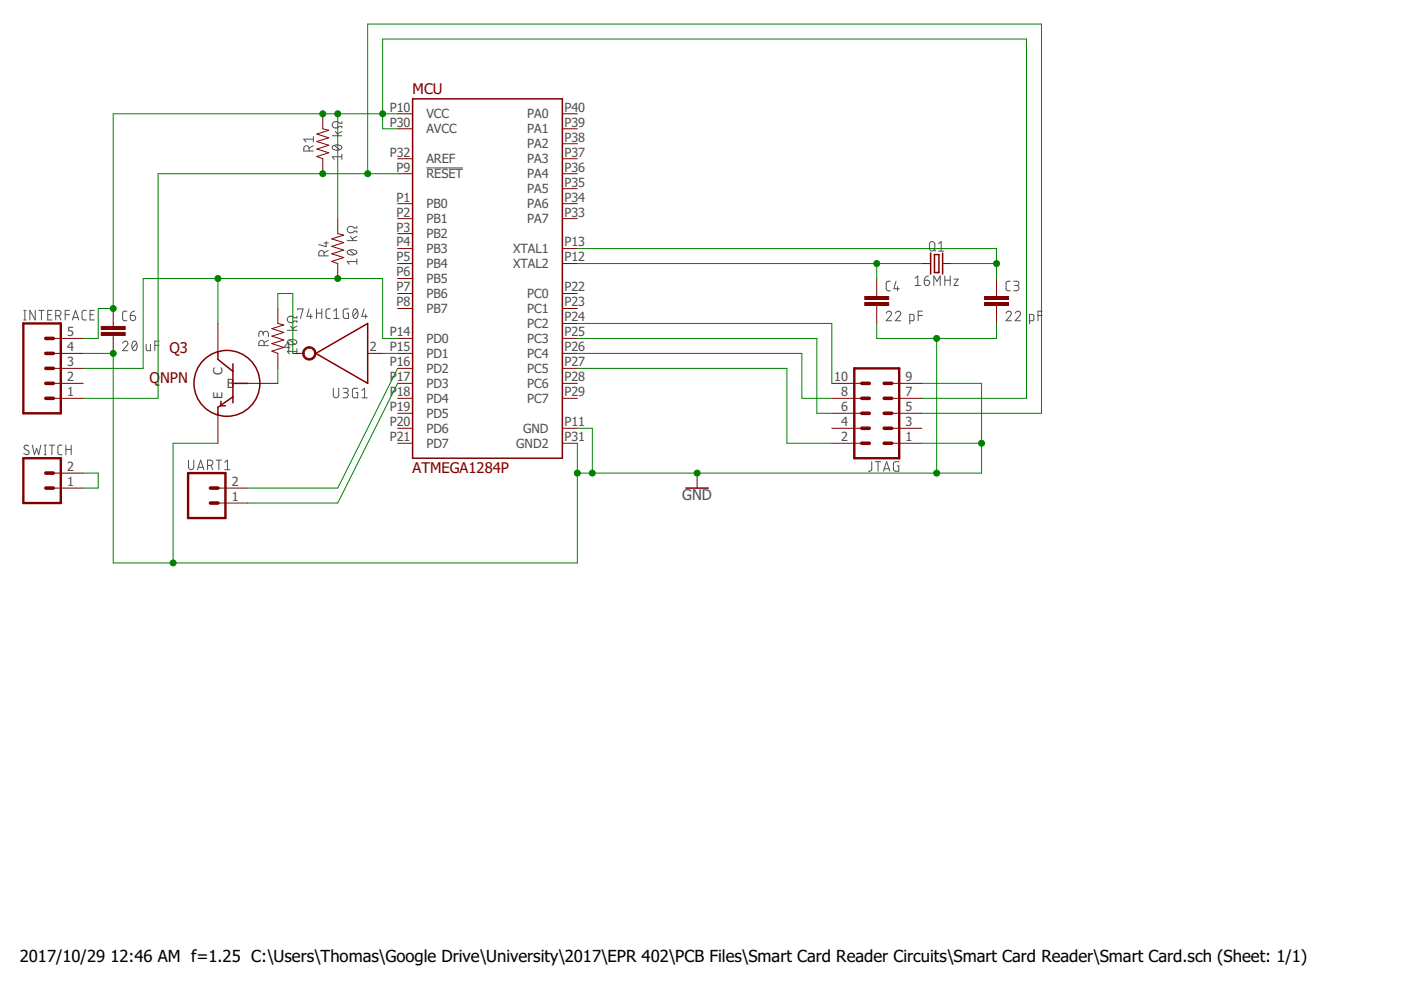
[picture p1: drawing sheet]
<svg xmlns="http://www.w3.org/2000/svg" width="297mm" height="210mm" viewBox="0 0 297 210" stroke-linecap="round" stroke-linejoin="round" font-family="sans-serif">
<g fill="none" stroke="#505050" stroke-width=".21">
<path d="M65.5 32v-.5a.56 .56 0 0 0-.5-.6 .56 .56 0 0 0-.6 .6v.5h2M66.4 30.9l-.9 .4M66.4 29.5h-2l.5 .6M66.4 29v1.1M70.4 28.8h2.1M70.6 31a1.31 1.31 0 0 1 1.9 .3 1.19 1.19 0 0 1-2.1 0zM70.9 30.8l1.1 .9M71.1 27.9l.7 .9M72.5 25.8v.3h-.6a.77 .77 0 0 0-1.2-.2 .77 .77 0 0 0 0 1.2 .77 .77 0 0 0 1.2-.3h.6v.3M72.5 33.2h-2.1l.5 .6M72.5 32.7v1.1M72.5 27.9l-1 .5"/>
<path d="M90.4 35.6h7.7M68.7 54.3v-.6a.56 .56 0 0 0-.6-.6 .56 .56 0 0 0-.5 .6v.6h2M68.7 51.5h.9M69.2 51.2v1.1l-1.6-.4M69.6 53.1l-.9 .5M73.6 51h2M73.7 53.2a1.31 1.31 0 0 1 1.9 .3 1.21 1.21 0 0 1-2 0zM74.1 53l1.1 1M74.3 50.1l.7 .9M75.6 48v.3h-.5a.77 .77 0 0 0-1.2-.2 .77 .77 0 0 0 0 1.2 .77 .77 0 0 0 1.2-.3h.5v.4M75.6 55.5h-2l.5 .5M75.6 54.9v1.1"/>
<path d="M75.6 50.1l-.9 .5M188.8 59.6l-.6 .1-.3 .4v1.3l.3 .2 .6 .1M190 59.6l-.5 1.6h1.1M194 59l.6-.5v2M196 59.4h.6a.57 .57 0 0 1 .5 .6 .57 .57 0 0 1-.6 .5 .57 .57 0 0 1-.5-.5zM196.9 58.5l-.7 .3-.2 .6M197.2 51.4l.3-.2 .6 .2a1.76 1.76 0 0 1 .1 1.5 .57 .57 0 0 1-.7 .3 .57 .57 0 0 1-.4-.5zM198 52.8l.4 .5M199 51.7l.5-.5v2.1M199 53.3h1.1M200.3 59.4h1.2M200.3 58.5v2"/>
<path d="M201.5 58.5v2M202.3 59.2h.9l-.9 1.3h.9M214.2 59.6l-.6 .1-.3 .4v1.3l.3 .2 .6 .1M214.9 59.6h.7a.46 .46 0 0 1 .4 .5 .46 .46 0 0 1-.4 .4h-.5M5 67.8h.5M5 65.8h.5M5.3 65.8v2M7.5 65.8v2l-1.2-2v2M8.2 65.8h1.2M8.8 65.8v2M10.1 66.7h.7M11 65.8h-.9v2h.9"/>
<path d="M11.8 67h.6a.57 .57 0 0 0 .5-.6 .57 .57 0 0 0-.5-.6h-.6v2M12.5 67l.5 .8M13.8 66.7h.9M14.7 65.8h-.9v2M15.3 67.8l.7-2 .7 2M15.5 67.3h1M18.3 65.8h-.6l-.3 .5 .1 1.4 .8 .1M19.1 66.7h.7M20 65.8h-.9v2h.9M26 72.8a.56 .56 0 0 1 .8-.5 .56 .56 0 0 1 .1 .9l-.9 1.2h1.1M26.9 66h-.6l-.3 .4 .1 1.5 .8 .1M27.6 66.9h.7a.56 .56 0 0 1 .4 .6 .56 .56 0 0 1-.6 .5 .56 .56 0 0 1-.5-.6z"/>
<path d="M28.2 72.5l.1-.2a.85 .85 0 0 1 .8 1.3 .58 .58 0 0 1-.6 .8 .58 .58 0 0 1-.5-.8v-.5zM28.5 66l-.6 .2-.3 .7M29 72.8l-.9 1.1M31 73v1.1l.3 .3h.6v-1.4M32.8 73.2h.9M33.7 72.3h-.9v2.1M55.8 70.8a.56 .56 0 0 1 .6-.6 .56 .56 0 0 1 .5 .6v.6M55.8 71.1v-.4a.46 .46 0 0 0-.5-.5 .46 .46 0 0 0-.4 .5v.7M56 73.3v-.6a.56 .56 0 0 0-.6-.6 .56 .56 0 0 0-.5 .6v.6h2M56.9 72.2l-.9 .4M60.9 70h2M61 72.2a1.33 1.33 0 0 1 1.9 .3 1.19 1.19 0 0 1-2 0z"/>
<path d="M61.4 72.1l1.1 .9M61.6 69.2l.7 .8M62.9 67.1v.3h-.5a.77 .77 0 0 0-1.2-.3 .77 .77 0 0 0 0 1.2 .77 .77 0 0 0 1.2-.2h.5v.3M62.9 74.5h-2l.5 .6M62.9 73.9v1.2M62.9 69.2l-.9 .5M63.1 65.7v-.2h1.2l-.6 2M65.5 65.5l-.4 1.6h1.1M65.9 66.6v.9M67.1 65.5v2M67.1 66.4h1.1M68.2 65.5v2"/>
<path d="M70 65.5h-.6l-.3 .5 .1 1.4 .8 .1M70.7 67.5h1.2M70.7 66l.6-.5v2M73.9 65.5h-.9l-.2 .3v1.4l.2 .3h.9v-1.1h-.3M75 65.6l.2-.1a.86 .86 0 0 1 .7 1.3l-.1 .2a.49 .49 0 0 1-.4 .5 .49 .49 0 0 1-.5-.5l-.1-.7zM75.8 66l-.9 1.1M77.2 65.5l-.5 1.6h1.2M77.5 66.6v.9M187.9 66.4a.56 .56 0 0 1 .8-.4 .56 .56 0 0 1 .1 .9l-.9 1.1h1.1M189.8 66.4a.56 .56 0 0 1 .9-.4 .56 .56 0 0 1 .1 .9l-1 1.1h1.2M190.3 60.7v1M192.9 68h.7l.2-.2v-.9l-.2-.2h-.7v2"/>
<path d="M194 60.5h1.1M194.7 66.9h.9M195.6 66h-.9v2M198 60.5v-2l.7 1.1 .6-1.1v2M213.3 66.4a.56 .56 0 0 1 .8-.4 .56 .56 0 0 1 .1 .9l-.9 1.1h1.1M215.2 66.4a.56 .56 0 0 1 .8-.4 .56 .56 0 0 1 .2 .9l-1 1.1h1.2M215.5 60.5a.56 .56 0 0 1 .6 .6 .56 .56 0 0 1-.6 .6h-.6M218.3 68h.7l.2-.2v-.9l-.2-.2h-.7v2M220.1 66.9h.9M221 66h-.9v2M6.1 94.6a.5 .5 0 0 0-.8-.1 .5 .5 0 0 0 0 .7l.6 .4a.51 .51 0 0 1 .1 .7 .51 .51 0 0 1-.8 0l-.2-.2M6.9 94.4l.4 2 .5-1.3 .4 1.3 .5-2"/>
<path d="M9.4 96.4h.4M9.4 94.4h.4M9.6 94.4v2M10.5 94.4h1.1M11 94.4v2M13.2 94.4h-.6l-.3 .4v1.3l.3 .3h.6M14 94.4v2M14 95.3h1.1M15.1 94.4v2M40 97.6v1.4a.56 .56 0 0 0 .5 .6 .56 .56 0 0 0 .6-.6v-1.4M41.9 99.6l.6-2 .7 2M42 99.1h1.1"/>
<path d="M44 98.7h.6a.56 .56 0 0 0 .5-.6 .56 .56 0 0 0-.5-.5h-.6v2M44.7 98.7l.4 .9M45.8 97.6h1.1M46.4 97.6v2M47.6 98l.6-.4v2M47.6 99.6h1.2M70.7 82.3v1.5a.57 .57 0 0 0 .5 .6 .57 .57 0 0 0 .6-.6v-1.5M72.7 82.3h.7a.46 .46 0 0 1 .4 .5 .46 .46 0 0 1-.4 .4h-.5M73.3 83.2a.56 .56 0 0 1 .5 .6 .56 .56 0 0 1-.5 .5h-.6M75.8 82.3l-.8 .1-.2 .2-.1 1.3 .3 .4h.8v-1.1h-.3M76.7 84.3h1.2M76.7 82.8l.6-.5v2"/>
<path d="M184.8 97.9v1.7l-.2 .3h-.5M185.6 97.9h1.1M186.2 97.9v2M187.3 99.9l.7-2 .7 2M187.5 99.4h1M190.6 97.9h-.9l-.2 .2-.1 1.4 .3 .4h.9v-1.1h-.4"/>
</g>
<g fill="none" stroke="#800000" stroke-width=".32">
<path d="M87.5 21h31.7v76.2h-31.7zM197.3 53.7v4.4M198.1 54h1v3.8h-1zM199.9 53.7v4.4M46.2 74.6v1.6l3.2 2.5M49.4 77.2v8.2M67 74.9l11-6.3v12.7zM46.8 85.1v.9h1M49.4 81.3h3.2M49.4 84.1l-3.2 2.3v1.5M145.4 103.5h4.8"/>
<circle cx="48.1" cy="81.3" r="7"/>
</g>
<g fill="none" stroke="#800000" stroke-width=".21">
<path d="M68.4 24.1v3.2l1.3 .3-2.5 .8 2.5 .8-2.5 .8 2.5 .8-2.5 .8 2.5 .8-2.5 .8 1.2 .5v3.1M84.3 24.1h3.2M84.3 27.3h3.2M84.3 36.8h3.2M84.3 33.7h3.2M119.2 24.1h3.2M119.2 27.3h3.2M119.2 36.8h3.2M119.2 33.7h3.2M119.2 30.5h3.2M71.6 46.4v3.1l1.3 .3-2.6 .9 2.6 .7-2.6 .8 2.6 .8-2.6 .8 2.6 .8-2.6 .8 1.3 .5v3.2M84.3 52.7h3.2"/>
<path d="M84.3 55.9h3.2M84.3 43.2h3.2M84.3 46.4h3.2M84.3 49.5h3.2M84.3 59.1h3.2M119.2 52.7h3.2M119.2 55.9h3.2M119.2 40h3.2M119.2 43.2h3.2M119.2 46.4h3.2M185.9 59.1v3.8M195.4 55.9h1.9"/>
<path d="M199.9 55.9h1.9M211.3 59.1v3.8M11.3 71.8h6.4M11.3 74.9h6.4M11.3 78.1h6.4M24 65.4v3.8M24 71.1v3.8M46.2 68.6v6.3M58.9 65.4v3.2l1.3 .3-2.6 .8 2.6 .8-2.6 .8 2.6 .8-2.6 .8 2.6 .8-2.6 .7 1.3 .5v3.2M62.1 74.9h2.2M78 74.9h3.1M84.3 62.2h3.2"/>
<path d="M84.3 65.4h3.2M84.3 71.8h3.2M84.3 74.9h3.2M84.3 78.1h3.2M119.2 62.2h3.2M119.2 65.4h3.2M119.2 68.6h3.2M119.2 71.8h3.2M119.2 74.9h3.2M119.2 78.1h3.2M185.9 64.8v3.8M211.3 64.8v3.8"/>
<path d="M11.3 81.3h6.4M11.3 84.5h6.4M46.2 87.6v6.4M52.6 81.3h6.3M84.3 90.8h3.2M84.3 94h3.2M84.3 81.3h3.2M84.3 84.5h3.2M84.3 87.6h3.2M119.2 90.8h3.2M119.2 94h3.2M119.2 81.3h3.2"/>
<path d="M119.2 84.5h3.2M176.4 90.8h6.3M176.4 94h6.3M176.4 81.3h6.3M176.4 84.5h6.3M176.4 87.6h6.3M189.1 90.8h6.3M189.1 94h6.3M189.1 81.3h6.3M189.1 84.5h6.3M189.1 87.6h6.3M11.3 103.5h6.4"/>
<path d="M11.3 100.3h6.4M46.2 106.7h6.4M46.2 103.5h6.4M147.8 100.3v3.2"/>
</g>
<g fill="#800000" stroke="#800000" stroke-width=".21">
<path d="M208.7 64.1h5.1v.7h-5.1z"/>
<path d="M208.7 62.9h5.1v.6h-5.1z"/>
<path d="M183.3 64.1h5.1v.7h-5.1z"/>
<path d="M183.3 62.9h5.1v.6h-5.1z"/>
<path d="M21.5 70.5h5v.6h-5z"/>
<path d="M21.5 69.2h5v.6h-5z"/>
</g>
<path d="M5 68.6h7.9v19h-7.9zM181.1 78.1h9.5v19.1h-9.5zM5 97.2h7.9v9.5h-7.9zM39.9 100.3h7.9v9.5h-7.9z" fill="none" stroke="#800000" stroke-width=".51"/>
<g fill="none" stroke="#800000" stroke-width=".76">
<path d="M9.7 78.1h1.6M9.7 71.8h1.6M9.7 74.9h1.6M9.7 84.5h1.6M9.7 81.3h1.6M182.7 87.6h1.6M182.7 84.5h1.6M182.7 81.3h1.6M182.7 94h1.6M182.7 90.8h1.6M187.5 87.6h1.6M187.5 84.5h1.6"/>
<path d="M187.5 81.3h1.6M187.5 94h1.6M187.5 90.8h1.6M9.7 103.5h1.6M9.7 100.3h1.6M44.6 103.5h1.6M44.6 106.7h1.6"/>
</g>
<path d="M64.5 74a1.43 1.43 0 0 1 2.3 .2 1.43 1.43 0 0 1-.8 2.1 1.43 1.43 0 0 1-1.8-1.4h.3a1.11 1.11 0 0 1 1.6-.9 1.11 1.11 0 0 1 .1 1.9 1.11 1.11 0 0 1-1.7-.7v-.3h-.3z" fill-rule="evenodd" fill="#800000" stroke="#800000" stroke-width=".21"/>
<g fill="none" stroke="#008000" stroke-width=".21">
<path d="M71.6 24.1v22.3M78 36.8v-31.7h142.8v82.5h-25.4M84.3 24.1h-60.3v41.3h-3.2v6.4h-3.1M84.3 36.8h-50.8v47.7h-15.8M84.3 27.3h-3.2v-19h136.5v76.2h-22.2M46.2 59.1v9.5M122.4 55.9h73M122.4 52.7h88.9v6.4M185.9 55.9v3.2M201.8 55.9h9.5M17.7 74.9h6.3v44.5h98.4v-25.4M58.9 65.4v-3.2h3.2v12.7"/>
<path d="M58.9 78.1v3.2M81.1 74.9h3.2M84.3 71.8h-3.2v-12.7h-50.7v19h-12.7M84.3 78.1l-12.7 25.4h-19M122.4 71.8h50.8v15.8h3.2M122.4 78.1h44.4v15.9h9.6M122.4 74.9h47.6v9.6h6.4M122.4 68.6h54v12.7M185.9 68.6v3.2h25.4v-3.2M198.6 71.8v28.5M46.2 94h-9.5v25.4M84.3 81.3l-12.7 25.4h-19"/>
<path d="M122.4 90.8h3.2v9.5M195.4 81.3h12.7v19h-85.7M195.4 94h12.7M17.7 100.3h3.1v3.2h-3.1"/>
</g>
<g fill="#008000" stroke="#008000" stroke-width=".21">
<circle cx="185.9" cy="55.9" r=".64"/>
<circle cx="211.3" cy="55.9" r=".64"/>
<circle cx="125.6" cy="100.3" r=".64"/>
<circle cx="147.8" cy="100.3" r=".64"/>
<circle cx="198.6" cy="71.8" r=".64"/>
<circle cx="198.6" cy="100.3" r=".64"/>
<circle cx="208.1" cy="94" r=".64"/>
<circle cx="122.4" cy="100.3" r=".64"/>
<circle cx="24" cy="74.9" r=".64"/>
<circle cx="36.7" cy="119.4" r=".64"/>
<circle cx="78" cy="36.8" r=".64"/>
<circle cx="68.4" cy="36.8" r=".64"/>
<circle cx="81.1" cy="24.1" r=".64"/>
<circle cx="68.4" cy="24.1" r=".64"/>
<circle cx="24" cy="65.4" r=".64"/>
<circle cx="71.6" cy="24.1" r=".64"/>
<circle cx="71.6" cy="59.1" r=".64"/>
<circle cx="46.2" cy="59.1" r=".64"/>
</g>
<g font-size="3.5">
<text x="4.2" y="203.9">2017/10/29</text>
<text x="23.4" y="203.9">12:46 AM f=1.25 C:\Users\Thomas\Google Drive\University\2017\EPR 402\PCB Files\Smart Card Reader Circuits\Smart Card Reader\Smart Card.sch (Sheet: 1/1)</text>
</g>
<g font-size="3.1" fill="#800000">
<text x="87.5" y="20">MCU</text>
<text x="35.9" y="74.9">Q3</text>
<text x="31.7" y="81.3">Q</text>
<text x="33.9" y="81.3">NPN</text>
<text x="87.5" y="100.3">ATMEGA1284P</text>
</g>
<text font-size="3.1" fill="#505050" x="144.6" y="106">GND</text>
<g font-size="2.7" fill="#505050">
<text x="82.6" y="23.7">P10</text>
<text x="119.7" y="23.7">P40</text>
<text x="82.6" y="26.9">P30</text>
<text x="90.4" y="25.1">VCC</text>
<text x="90.4" y="28.3">AVCC</text>
<text x="111.8" y="25.1">PA0</text>
<text x="111.8" y="28.3">PA1</text>
<text x="119.7" y="26.9">P39</text>
<text x="82.6" y="33.2">P32</text>
<text x="90.4" y="34.6">AREF</text>
<text x="111.8" y="31.4">PA2</text>
<text x="111.8" y="34.6">PA3</text>
<text x="119.7" y="30">P38</text>
<text x="119.7" y="33.2">P37</text>
<text x="84.1" y="36.4">P9</text>
<text x="90.4" y="37.8">RESET</text>
<text x="111.8" y="37.8">PA4</text>
<text x="111.8" y="41">PA5</text>
<text x="119.7" y="36.4">P36</text>
<text x="119.7" y="39.6">P35</text>
<text x="84.1" y="42.7">P1</text>
<text x="84.1" y="45.9">P2</text>
<text x="90.4" y="44.1">PB0</text>
<text x="90.4" y="47.3">PB1</text>
<text x="111.8" y="44.1">PA6</text>
<text x="111.8" y="47.3">PA7</text>
<text x="119.7" y="42.7">P34</text>
<text x="119.7" y="45.9">P33</text>
<text x="84.1" y="49.1">P3</text>
<text x="84.1" y="52.3">P4</text>
<text x="90.4" y="50.5">PB2</text>
<text x="90.4" y="53.7">PB3</text>
<text x="108.8" y="53.7">XTAL1</text>
<text x="119.7" y="52.3">P13</text>
<text x="84.1" y="55.4">P5</text>
<text x="84.1" y="58.6">P6</text>
<text x="90.4" y="56.8">PB4</text>
<text x="108.8" y="56.8">XTAL2</text>
<text x="119.7" y="55.4">P12</text>
<text x="84.1" y="61.8">P7</text>
<text x="84.1" y="65">P8</text>
<text x="90.4" y="60">PB5</text>
<text x="90.4" y="63.2">PB6</text>
<text x="111.8" y="63.2">PC0</text>
<text x="119.7" y="61.8">P22</text>
<text x="119.7" y="65">P23</text>
<text x="14.2" y="71.3">5</text>
<text x="82.6" y="71.3">P14</text>
<text x="90.4" y="66.4">PB7</text>
<text x="111.8" y="66.4">PC1</text>
<text x="111.8" y="69.5">PC2</text>
<text x="119.7" y="68.1">P24</text>
<text x="119.7" y="71.3">P25</text>
<text x="14.2" y="77.7">3</text>
<text x="14.2" y="74.5">4</text>
<text x="60.2" y="74.5">4</text>
<text x="78.4" y="74.5">2</text>
<text x="82.6" y="74.5">P15</text>
<text x="82.6" y="77.7">P16</text>
<text x="90.4" y="72.7">PD0</text>
<text x="90.4" y="75.9">PD1</text>
<text x="111.8" y="72.7">PC3</text>
<text x="111.8" y="75.9">PC4</text>
<text x="119.7" y="74.5">P26</text>
<text x="119.7" y="77.7">P27</text>
<text x="14.2" y="80.8">2</text>
<text x="47.2" y="79.5" transform="rotate(-90 47.2 79.5)">C</text>
<text x="48.1" y="82.2">B</text>
<text x="82.6" y="80.8">P17</text>
<text x="90.4" y="79.1">PD2</text>
<text x="90.4" y="82.2">PD3</text>
<text x="111.8" y="79.1">PC5</text>
<text x="111.8" y="82.2">PC6</text>
<text x="119.7" y="80.8">P28</text>
<text x="176.9" y="80.8">10</text>
<text x="192" y="80.8">9</text>
<text x="14.2" y="84">1</text>
<text x="47.2" y="84.7" transform="rotate(-90 47.2 84.7)">E</text>
<text x="82.6" y="84">P18</text>
<text x="82.6" y="87.2">P19</text>
<text x="90.4" y="85.4">PD4</text>
<text x="90.4" y="88.6">PD5</text>
<text x="111.8" y="85.4">PC7</text>
<text x="119.7" y="84">P29</text>
<text x="178.3" y="84">8</text>
<text x="178.3" y="87.2">6</text>
<text x="192" y="84">7</text>
<text x="192" y="87.2">5</text>
<text x="82.6" y="90.4">P20</text>
<text x="82.6" y="93.5">P21</text>
<text x="90.4" y="91.7">PD6</text>
<text x="90.4" y="94.9">PD7</text>
<text x="109.4" y="94.9">GND2</text>
<text x="110.9" y="91.7">GND</text>
<text x="119.7" y="90.4">P11</text>
<text x="119.7" y="93.5">P31</text>
<text x="178.3" y="90.4">4</text>
<text x="178.3" y="93.5">2</text>
<text x="192" y="90.4">3</text>
<text x="192" y="93.5">1</text>
<text x="14.2" y="99.9">2</text>
<text x="14.2" y="103">1</text>
<text x="49.1" y="106.2">1</text>
<text x="49.1" y="103">2</text>
</g>
</svg>
